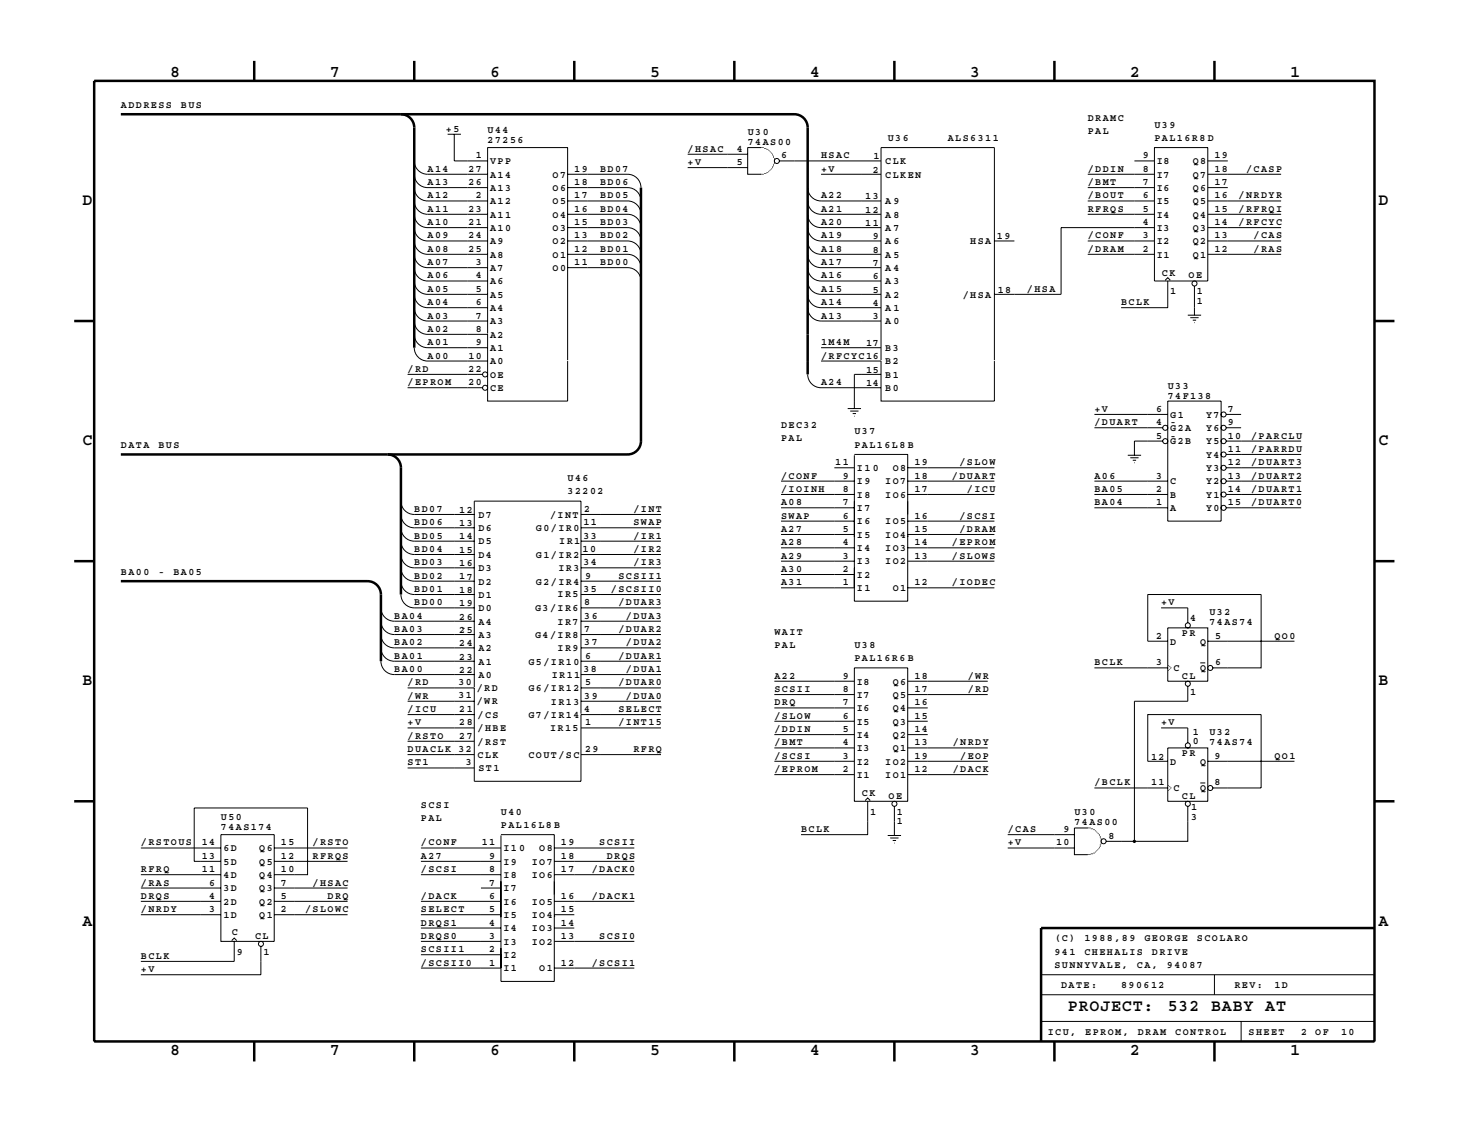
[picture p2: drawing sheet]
<svg xmlns="http://www.w3.org/2000/svg" width="279mm" height="216mm" viewBox="0 0 279 216" stroke-linecap="round" stroke-linejoin="round" font-family="sans-serif">
<g fill="none" stroke="#000" stroke-width=".48">
<path d="M17.9 15.4h243.9v182.9h-243.9zM48.4 11.6v3.8M78.9 11.6v3.8M109.4 11.6v3.8M139.9 11.6v3.8M170.3 11.6v3.8M200.8 11.6v3.8M231.3 11.6v3.8M23 21.7h128.3a2.54 2.54 0 0 1 2.5 2.6v47M76.4 21.7a2.54 2.54 0 0 1 2.5 2.6v41.9M122.1 35.7v48.3a2.54 2.54 0 0 1-2.6 2.5h-96.5M14.1 61.1h3.8"/>
<path d="M261.8 61.1h3.8M73.8 86.5a2.54 2.54 0 0 1 2.6 2.6v24.1M14.1 106.8h3.8M23 110.6h47a2.54 2.54 0 0 1 2.5 2.6v12.7M88.3 119.5v.2M261.8 106.8h3.8M14.1 152.6h3.8M261.8 152.6h3.8M261.8 176.7h-63.5v21.6M48.4 198.3v3.8M78.9 198.3v3.8M109.4 198.3v3.8"/>
<path d="M139.9 198.3v3.8M170.3 198.3v3.8M200.8 198.3v3.8M231.3 198.3v3.8"/>
</g>
<g fill="none" stroke="#000" stroke-width=".19">
<path d="M78.9 38.3a2.54 2.54 0 0 0 2.5 2.5h11.5M78.9 35.7a2.54 2.54 0 0 0 2.5 2.6h11.5M78.9 33.2a2.54 2.54 0 0 0 2.5 2.5h11.5M78.9 30.6a2.54 2.54 0 0 0 2.5 2.6h11.5M85.2 25.6h2.6M86.5 25.6v5h6.4M108.1 38.3h11.4a2.54 2.54 0 0 1 2.6 2.5M108.1 35.7h11.4a2.54 2.54 0 0 1 2.6 2.6M108.1 33.2h11.4a2.54 2.54 0 0 1 2.6 2.5M131 31.9h11.4M131 29.4h11.4M144.9 28.1h-2.5v5.1h2.5"/>
<path d="M148.4 30.6h19.4M153.8 38.3a2.54 2.54 0 0 0 2.6 2.5h11.4M153.8 35.7a2.54 2.54 0 0 0 2.6 2.6h11.4M156.4 33.2h11.4M207.2 38.3h12.7M207.2 35.7h12.7M207.2 33.2h12.7M216.1 30.6h3.8M219.9 28.1h10.1v25.4h-10.1zM230 38.3h14M230 35.7h3.8M230 33.2h14"/>
<path d="M230 30.6h3.8M78.9 58.6a2.54 2.54 0 0 0 2.5 2.5h11.5M78.9 56a2.54 2.54 0 0 0 2.5 2.6h11.5M78.9 53.5a2.54 2.54 0 0 0 2.5 2.5h11.5M78.9 51a2.54 2.54 0 0 0 2.5 2.5h11.5M78.9 48.4a2.54 2.54 0 0 0 2.5 2.6h11.5M78.9 45.9a2.54 2.54 0 0 0 2.5 2.5h11.5M78.9 43.3a2.54 2.54 0 0 0 2.5 2.6h11.5M78.9 40.8a2.54 2.54 0 0 0 2.5 2.5h11.5M108.1 51h11.4a2.54 2.54 0 0 1 2.6 2.5M108.1 48.4h11.4a2.54 2.54 0 0 1 2.6 2.6M108.1 45.9h11.4a2.54 2.54 0 0 1 2.6 2.5"/>
<path d="M108.1 43.3h11.4a2.54 2.54 0 0 1 2.6 2.6M108.1 40.8h11.4a2.54 2.54 0 0 1 2.6 2.5M153.8 48.4a2.54 2.54 0 0 0 2.6 2.6h11.4M153.8 45.9a2.54 2.54 0 0 0 2.6 2.5h11.4M153.8 40.8a2.54 2.54 0 0 0 2.6 2.5h11.4M153.8 56a2.54 2.54 0 0 0 2.6 2.6h11.4M153.8 53.5a2.54 2.54 0 0 0 2.6 2.5h11.4M153.8 58.6a2.54 2.54 0 0 0 2.6 2.5h11.4M153.8 51a2.54 2.54 0 0 0 2.6 2.5h11.4M153.8 43.3a2.54 2.54 0 0 0 2.6 2.6h11.4M189.4 45.9h3.8M207.2 48.4h12.7"/>
<path d="M207.2 45.9h12.7M207.2 40.8h12.7M219.9 43.3h-17.8v12.7h-12.7M221.9 53.3l.5-.4 .5 .4M222.4 53.5v5.1h-8.9M227.5 54.5v5.5M230 48.4h14M230 45.9h14M230 43.3h14M230 40.8h14M77.6 73.8h14.3M77.6 71.3h14.3"/>
<path d="M78.9 66.2a2.54 2.54 0 0 0 2.5 2.5h11.5M78.9 63.7a2.54 2.54 0 0 0 2.5 2.5h11.5M78.9 61.1a2.54 2.54 0 0 0 2.5 2.6h11.5v12.7h15.2v-7.7M92.9 63.5v-35.4h15.2v40.5M153.8 71.3a2.54 2.54 0 0 0 2.6 2.5h11.4M156.4 68.7h11.4v7.7h21.6v-7.7M156.4 66.2h11.4M161.4 77.8h2.6M161.9 78.3h1.6M162.4 78.7h.6M167.8 71.3h-5.1v6.5M167.8 68.6v-40.5h21.6v40.5"/>
<path d="M208.4 78.9h14M222.4 76.4h10.2v22.8h-10.2zM226.2 60h2.6M226.7 60.5h1.6M227.2 61h.6M233.5 78.9h2.9M76.4 97.9a2.54 2.54 0 0 0 2.5 2.6h11.4M76.4 95.4a2.54 2.54 0 0 0 2.5 2.5h11.4M110.6 97.9h15.3M148.7 96.7h14M148.7 94.1h14M148.7 91.6h14"/>
<path d="M148.7 99.2h14M158.9 89.1h3.8M162.7 86.5h10.2v28h-10.2v-27.8M172.9 94.1h16.5M172.9 91.6h16.5M172.9 89.1h16.5M172.9 99.2h16.5M208.4 96.7h14M208.4 94.1h14M208.4 91.6h14M208.4 81.4h13.1M214.8 86.7h2.5"/>
<path d="M215.3 87.2h1.6M215.7 87.6h.7M221.5 84h-5.4v2.7M233.5 96.7h14.3M233.5 94.1h14.3M233.5 91.6h14.3M233.5 89.1h14.3M233.5 81.4h2.9M233.5 84h14.3M233.5 86.5h14.3M72.5 118.3a2.54 2.54 0 0 0 2.6 2.5h15.2M72.5 115.7a2.54 2.54 0 0 0 2.6 2.6h15.2"/>
<path d="M76.4 113.2a2.54 2.54 0 0 0 2.5 2.5h11.4M76.4 110.6a2.54 2.54 0 0 0 2.5 2.6h11.4M76.4 108.1a2.54 2.54 0 0 0 2.5 2.5h11.4M76.4 105.6a2.54 2.54 0 0 0 2.5 2.5h11.4M76.4 103a2.54 2.54 0 0 0 2.5 2.6h11.4M76.4 100.5a2.54 2.54 0 0 0 2.5 2.5h11.4M110.6 115.7h15.3M110.6 113.2h15.3M110.6 110.6h15.3M110.6 108.1h15.3M110.6 105.6h15.3M110.6 103h15.3"/>
<path d="M110.6 100.5h15.3M110.6 118.3h15.3M148.7 109.4h14v2.5h-14M148.7 106.8h14M148.7 104.3h14M148.7 101.8h14M172.9 111.9h16.5M172.9 106.8h16.5M172.9 104.3h16.5M172.9 101.8h16.5M172.9 102.1h.1M221.1 115.7h5.1v2.9"/>
<path d="M222.4 119.5h7.6v10.2h-7.6zM72.5 125.9a2.54 2.54 0 0 0 2.6 2.5h15.2M72.5 123.3a2.54 2.54 0 0 0 2.6 2.6h15.2M72.5 120.8a2.54 2.54 0 0 0 2.6 2.5h15.2M77.6 138.6h12.7M77.6 133.5h12.7M77.6 131h12.7v17.7h20.3v-12.7h15.3M77.6 136h12.7M90.3 130.8v-35.4h20.3v40.5M110.6 138.6h15.3M110.6 133.5h15.3M110.6 128.4h15.3"/>
<path d="M110.6 125.9h15.3M110.6 123.3h15.3M110.6 120.8h15.3M110.6 131h15.3M147.5 139.9h15.2M147.5 137.3h15.2M147.5 134.8h15.2M147.5 132.2h15.2M147.5 129.7h15.2M162.7 127.2h10.2v25.4h-10.2zM172.9 139.9h3.8M172.9 137.3h3.8"/>
<path d="M172.9 134.8h3.8M172.9 132.2h15.2M172.9 129.7h15.2M208.4 127.2h14M221.1 138.6h5.1v2.8M222.4 122.1h-3.8v-8.9h21.6v14h-9.2M226.2 130.7v2.8h-10.1v26.7M228.6 126.2h1M230 122.1h16.5M42.1 158.9h10.1v20.3h-10.1zM77.6 143.7h12.7M77.6 146.2h12.7"/>
<path d="M77.6 141.1h12.7M95.4 158.9h10.2v27.9h-10.2v-27.7M110.6 143.7h15.3M147.5 147.5h15.2M147.5 144.9h15.2M147.5 142.4h15.2M164.8 152.4l.5-.5 .4 .5M165.3 152.6v6.3h-12.7M169.1 159.1h2.5M169.5 159.5h1.6M170.3 153.5v5.6M172.9 147.5h15.2"/>
<path d="M172.9 144.9h15.2M172.9 142.4h15.2M191.9 158.9h12.7M207.2 157.6h-2.6v5.1h2.6M208.4 150h14M222.4 144.9h-3.8v-8.9h21.6v14h-9.2M222.4 142.4h7.6v10.2h-7.6zM226.2 153.5v6.7h-10.1M228.6 149.1h1M230 144.9h16.5M26.8 171.6h15.3M26.8 169.1h15.3"/>
<path d="M26.8 174.1h15.3M26.8 166.5h15.3M26.8 161.4h15.3M42.1 164h-5.1v-10.2h21.6v12.7h-6.4M44.1 179.1l.5-.5 .5 .5M44.6 179.2v3.8h-17.8M52.2 171.6h14M52.2 169.1h14M52.2 174.1h14M52.2 161.4h14M52.2 164h14M80.2 171.6h15.2"/>
<path d="M80.2 174.1h15.2M80.2 166.5h15.2M80.2 161.4h15.2M80.2 164h15.2M80.2 176.7h15.2M80.2 179.2h15.2M91.6 169.1h3.8M105.6 171.6h15.2M105.6 174.1h3.8M105.6 166.5h15.2M105.6 161.4h15.2M105.6 164h15.2"/>
<path d="M105.6 176.7h3.8M105.6 179.2h15.2M105.6 174.5h.1M170 160h.7M191.9 161.4h12.7M210.7 160.2h5.4M49.7 180.2v5.4h-22.9M80.2 181.8h15.2v2.5h-15.2M105.6 184.3h15.2M198.3 194.5h63.5M198.3 189.4h63.5M198.3 185.6h63.5"/>
<path d="M231.3 185.6v3.8M236.4 194.5v3.8"/>
<circle cx="148" cy="30.6" r=".48"/>
<circle cx="227.5" cy="54" r=".48"/>
<circle cx="92.4" cy="73.8" r=".48"/>
<circle cx="92.4" cy="71.3" r=".48"/>
<circle cx="233" cy="78.9" r=".48"/>
<circle cx="221.9" cy="81.4" r=".48"/>
<circle cx="221.9" cy="84" r=".48"/>
<circle cx="233" cy="81.4" r=".48"/>
<circle cx="233" cy="86.5" r=".48"/>
<circle cx="233" cy="91.6" r=".48"/>
<circle cx="233" cy="94.1" r=".48"/>
<circle cx="233" cy="84" r=".48"/>
<circle cx="233" cy="89.1" r=".48"/>
<circle cx="233" cy="96.7" r=".48"/>
<circle cx="226.2" cy="119.1" r=".48"/>
<circle cx="226.2" cy="130.2" r=".48"/>
<circle cx="230.5" cy="127.2" r=".48"/>
<circle cx="170.3" cy="153" r=".48"/>
<circle cx="226.2" cy="153" r=".48"/>
<circle cx="226.2" cy="141.9" r=".48"/>
<circle cx="230.5" cy="150" r=".48"/>
<circle cx="49.7" cy="179.7" r=".48"/>
<circle cx="210.2" cy="160.2" r=".48"/>
</g>
<g fill="#000">
<circle cx="144.9" cy="33.2" r=".08"/>
<circle cx="144.9" cy="28.1" r=".08"/>
<circle cx="145.1" cy="33.2" r=".08"/>
<circle cx="145.1" cy="28.1" r=".08"/>
<circle cx="145.2" cy="33.2" r=".08"/>
<circle cx="145.2" cy="28.1" r=".08"/>
<circle cx="145.4" cy="33.2" r=".08"/>
<circle cx="145.4" cy="28.1" r=".08"/>
<circle cx="145.6" cy="33" r=".08"/>
<circle cx="145.6" cy="28.3" r=".08"/>
<circle cx="145.7" cy="33" r=".08"/>
<circle cx="145.7" cy="28.3" r=".08"/>
<circle cx="145.9" cy="33" r=".08"/>
<circle cx="145.9" cy="28.3" r=".08"/>
<circle cx="146.1" cy="28.4" r=".08"/>
<circle cx="146.1" cy="32.9" r=".08"/>
<circle cx="146.2" cy="28.4" r=".08"/>
<circle cx="146.2" cy="32.9" r=".08"/>
<circle cx="146.4" cy="32.7" r=".08"/>
<circle cx="146.4" cy="28.6" r=".08"/>
<circle cx="146.5" cy="32.5" r=".08"/>
<circle cx="146.5" cy="28.7" r=".08"/>
<circle cx="146.7" cy="28.9" r=".08"/>
<circle cx="146.7" cy="32.4" r=".08"/>
<circle cx="146.9" cy="29.1" r=".08"/>
<circle cx="146.9" cy="32.2" r=".08"/>
<circle cx="147" cy="32.1" r=".08"/>
<circle cx="147" cy="29.2" r=".08"/>
<circle cx="147.2" cy="29.5" r=".08"/>
<circle cx="147.2" cy="31.9" r=".08"/>
<circle cx="147.2" cy="29.4" r=".08"/>
<circle cx="147.2" cy="31.7" r=".08"/>
<circle cx="147.3" cy="31.6" r=".08"/>
<circle cx="147.3" cy="30" r=".08"/>
<circle cx="147.3" cy="29.7" r=".08"/>
<circle cx="147.3" cy="29.8" r=".08"/>
<circle cx="147.3" cy="31.4" r=".08"/>
<circle cx="147.3" cy="31.3" r=".08"/>
<circle cx="147.5" cy="30.6" r=".08"/>
<circle cx="147.5" cy="30.5" r=".08"/>
<circle cx="147.5" cy="31.1" r=".08"/>
<circle cx="147.5" cy="31" r=".08"/>
<circle cx="147.5" cy="30.8" r=".08"/>
<circle cx="147.5" cy="30.3" r=".08"/>
<circle cx="147.5" cy="30.2" r=".08"/>
<circle cx="162.7" cy="79.2" r=".08"/>
<circle cx="227.5" cy="61.4" r=".08"/>
<circle cx="216.1" cy="88.1" r=".08"/>
<circle cx="222.6" cy="127.6" r=".08"/>
<circle cx="222.6" cy="126.7" r=".08"/>
<circle cx="222.7" cy="126.9" r=".08"/>
<circle cx="222.7" cy="127.5" r=".08"/>
<circle cx="222.9" cy="127" r=".08"/>
<circle cx="222.9" cy="127.3" r=".08"/>
<circle cx="223.1" cy="127.1" r=".08"/>
<circle cx="207.2" cy="157.6" r=".08"/>
<circle cx="207.3" cy="157.6" r=".08"/>
<circle cx="207.5" cy="157.6" r=".08"/>
<circle cx="207.6" cy="157.6" r=".08"/>
<circle cx="207.8" cy="157.8" r=".08"/>
<circle cx="208" cy="157.8" r=".08"/>
<circle cx="208.1" cy="157.8" r=".08"/>
<circle cx="208.3" cy="158" r=".08"/>
<circle cx="208.4" cy="158" r=".08"/>
<circle cx="208.6" cy="158.1" r=".08"/>
<circle cx="208.7" cy="158.3" r=".08"/>
<circle cx="208.9" cy="158.4" r=".08"/>
<circle cx="209.1" cy="158.6" r=".08"/>
<circle cx="209.2" cy="158.7" r=".08"/>
<circle cx="209.4" cy="158.9" r=".08"/>
<circle cx="209.4" cy="159.1" r=".08"/>
<circle cx="209.6" cy="159.5" r=".08"/>
<circle cx="209.6" cy="159.2" r=".08"/>
<circle cx="209.6" cy="159.4" r=".08"/>
<circle cx="209.7" cy="159.9" r=".08"/>
<circle cx="209.7" cy="159.7" r=".08"/>
<circle cx="222.6" cy="150.5" r=".08"/>
<circle cx="222.6" cy="149.5" r=".08"/>
<circle cx="222.7" cy="149.7" r=".08"/>
<circle cx="222.7" cy="150.3" r=".08"/>
<circle cx="222.9" cy="149.9" r=".08"/>
<circle cx="222.9" cy="150.2" r=".08"/>
<circle cx="223.1" cy="150" r=".08"/>
<circle cx="170.3" cy="160.5" r=".08"/>
<circle cx="207.2" cy="162.7" r=".08"/>
<circle cx="207.3" cy="162.7" r=".08"/>
<circle cx="207.5" cy="162.7" r=".08"/>
<circle cx="207.6" cy="162.7" r=".08"/>
<circle cx="207.8" cy="162.6" r=".08"/>
<circle cx="208" cy="162.6" r=".08"/>
<circle cx="208.1" cy="162.6" r=".08"/>
<circle cx="208.3" cy="162.4" r=".08"/>
<circle cx="208.4" cy="162.4" r=".08"/>
<circle cx="208.6" cy="162.2" r=".08"/>
<circle cx="208.7" cy="162.1" r=".08"/>
<circle cx="208.9" cy="161.9" r=".08"/>
<circle cx="209.1" cy="161.8" r=".08"/>
<circle cx="209.2" cy="161.6" r=".08"/>
<circle cx="209.4" cy="161.3" r=".08"/>
<circle cx="209.4" cy="161.4" r=".08"/>
<circle cx="209.6" cy="161.1" r=".08"/>
<circle cx="209.6" cy="160.8" r=".08"/>
<circle cx="209.6" cy="161" r=".08"/>
<circle cx="209.7" cy="160.3" r=".08"/>
<circle cx="209.7" cy="160.2" r=".08"/>
<circle cx="209.7" cy="160" r=".08"/>
<circle cx="209.7" cy="160.7" r=".08"/>
<circle cx="209.7" cy="160.5" r=".08"/>
<circle cx="216" cy="160.2" r=".32"/>
</g>
<g font-size="3.2">
<text x="32.4" y="14.6">8</text>
<text x="62.9" y="14.6">7</text>
<text x="93.3" y="14.6">6</text>
<text x="123.8" y="14.6">5</text>
<text x="154.3" y="14.6">4</text>
<text x="184.8" y="14.6">3</text>
<text x="215.3" y="14.6">2</text>
<text x="245.7" y="14.6">1</text>
<text x="15.7" y="39.1">D</text>
<text x="262.6" y="39.1">D</text>
<text x="15.7" y="84.8">C</text>
<text x="262.6" y="84.8">C</text>
<text x="15.7" y="130.5">B</text>
<text x="262.6" y="130.5">B</text>
<text x="15.7" y="176.2">A</text>
<text x="262.6" y="176.2">A</text>
<text x="203.4" y="192.6">PROJECT:</text>
<text x="222.4" y="192.6">532</text>
<text x="230.7" y="192.6">BABY AT</text>
<text x="32.4" y="200.8">8</text>
<text x="62.9" y="200.8">7</text>
<text x="93.3" y="200.8">6</text>
<text x="123.8" y="200.8">5</text>
<text x="154.3" y="200.8">4</text>
<text x="184.8" y="200.8">3</text>
<text x="215.3" y="200.8">2</text>
<text x="245.7" y="200.8">1</text>
</g>
<g font-size="1.9">
<text x="23" y="20.5">ADDRESS</text>
<text x="34.4" y="20.5">BUS</text>
<text x="207.2" y="23">DRAMC</text>
<text x="84.9" y="25.1">+5</text>
<text x="92.9" y="27.3">27256</text>
<text x="92.9" y="25.2">U44</text>
<text x="131" y="28.9">/HSAC</text>
<text x="140.3" y="28.9">4</text>
<text x="142.4" y="27.6">74AS00</text>
<text x="142.4" y="25.7">U30</text>
<text x="169.1" y="26.8">U36</text>
<text x="180.5" y="26.8">ALS6311</text>
<text x="207.2" y="25.6">PAL</text>
<text x="219.9" y="24.3">U39</text>
<text x="219.9" y="26.8">PAL16R8 D</text>
<text x="81.4" y="35.2">A13</text>
<text x="81.4" y="32.7">A14</text>
<text x="89.2" y="32.7">27</text>
<text x="89.2" y="35.2">26</text>
<text x="90.6" y="30.2">1</text>
<text x="93.3" y="33.8">A14</text>
<text x="93.3" y="31.3">VPP</text>
<text x="105.3" y="33.8">O7</text>
<text x="109.4" y="32.7">19</text>
<text x="109.4" y="35.2">18</text>
<text x="114.3" y="32.7">BD07</text>
<text x="114.3" y="35.2">BD06</text>
<text x="131" y="31.4">+V</text>
<text x="140.3" y="31.4">5</text>
<text x="148.7" y="30.2">6</text>
<text x="156.4" y="32.7">+V</text>
<text x="156.4" y="30.2">HSAC</text>
<text x="166.2" y="32.9">2</text>
<text x="166.4" y="30.3">1</text>
<text x="168.6" y="31.3">CLK</text>
<text x="168.6" y="33.8">CLKEN</text>
<text x="207.2" y="35.2">/BMT</text>
<text x="207.2" y="32.7">/DDIN</text>
<text x="217.6" y="30.2">9</text>
<text x="217.6" y="32.7">8</text>
<text x="217.6" y="35.2">7</text>
<text x="220.3" y="31.3">I8</text>
<text x="220.3" y="33.8">I7</text>
<text x="227.2" y="31.3">Q8</text>
<text x="227.2" y="33.8">Q7</text>
<text x="231.3" y="30.2">19</text>
<text x="231.3" y="32.7">18</text>
<text x="231.3" y="35.2">17</text>
<text x="237.3" y="32.7">/CASP</text>
<text x="81.4" y="40.3">A11</text>
<text x="81.4" y="37.8">A12</text>
<text x="89.2" y="40.3">23</text>
<text x="90.6" y="37.8">2</text>
<text x="93.3" y="36.4">A13</text>
<text x="93.3" y="38.9">A12</text>
<text x="93.3" y="41.4">A11</text>
<text x="105.3" y="36.4">O6</text>
<text x="105.3" y="38.9">O5</text>
<text x="105.3" y="41.4">O4</text>
<text x="109.4" y="37.8">17</text>
<text x="109.4" y="40.3">16</text>
<text x="114.3" y="37.8">BD05</text>
<text x="114.3" y="40.3">BD04</text>
<text x="156.4" y="40.3">A21</text>
<text x="156.4" y="37.8">A22</text>
<text x="164.8" y="37.9">13</text>
<text x="164.8" y="40.5">12</text>
<text x="168.6" y="38.9">A 9</text>
<text x="168.6" y="41.4">A 8</text>
<text x="207.2" y="37.8">/BOUT</text>
<text x="207.2" y="40.3">RFRQS</text>
<text x="217.6" y="37.8">6</text>
<text x="217.6" y="40.3">5</text>
<text x="220.3" y="36.4">I6</text>
<text x="220.3" y="38.9">I5</text>
<text x="220.3" y="41.4">I4</text>
<text x="227.2" y="36.4">Q6</text>
<text x="227.2" y="38.9">Q5</text>
<text x="227.2" y="41.4">Q4</text>
<text x="231.3" y="37.8">16</text>
<text x="231.3" y="40.3">15</text>
<text x="235.9" y="37.8">/NRDYR</text>
<text x="235.9" y="40.3">/RFRQI</text>
<text x="81.4" y="47.9">A08</text>
<text x="81.4" y="45.4">A09</text>
<text x="81.4" y="42.9">A10</text>
<text x="89.2" y="42.9">21</text>
<text x="89.2" y="45.4">24</text>
<text x="89.2" y="47.9">25</text>
<text x="93.3" y="44">A10</text>
<text x="93.3" y="46.5">A9</text>
<text x="105.3" y="44">O3</text>
<text x="105.3" y="46.5">O2</text>
<text x="109.4" y="42.9">15</text>
<text x="109.4" y="45.4">13</text>
<text x="109.4" y="47.9">12</text>
<text x="114.3" y="42.9">BD03</text>
<text x="114.3" y="45.4">BD02</text>
<text x="114.3" y="47.9">BD01</text>
<text x="156.4" y="47.9">A18</text>
<text x="156.4" y="45.4">A19</text>
<text x="156.4" y="42.9">A20</text>
<text x="164.8" y="43">11</text>
<text x="166.2" y="45.6">9</text>
<text x="168.6" y="44">A 7</text>
<text x="168.6" y="46.5">A 6</text>
<text x="184.8" y="46.5">HSA</text>
<text x="189.9" y="45.6">19</text>
<text x="207.2" y="47.9">/DRAM</text>
<text x="207.2" y="45.4">/CONF</text>
<text x="217.6" y="42.9">4</text>
<text x="217.6" y="45.4">3</text>
<text x="217.6" y="47.9">2</text>
<text x="220.3" y="44">I3</text>
<text x="220.3" y="46.5">I2</text>
<text x="227.2" y="44">Q3</text>
<text x="227.2" y="46.5">Q2</text>
<text x="231.3" y="42.9">14</text>
<text x="231.3" y="45.4">13</text>
<text x="231.3" y="47.9">12</text>
<text x="235.9" y="42.9">/RFCYC</text>
<text x="238.8" y="45.4">/CAS</text>
<text x="238.8" y="47.9">/RAS</text>
<text x="81.4" y="53">A06</text>
<text x="81.4" y="50.5">A07</text>
<text x="90.6" y="50.5">3</text>
<text x="90.6" y="53">4</text>
<text x="93.3" y="49.1">A8</text>
<text x="93.3" y="51.6">A7</text>
<text x="105.3" y="49.1">O1</text>
<text x="105.3" y="51.6">O0</text>
<text x="109.4" y="50.5">11</text>
<text x="114.3" y="50.5">BD00</text>
<text x="156.4" y="53">A16</text>
<text x="156.4" y="50.5">A17</text>
<text x="166.2" y="48.1">8</text>
<text x="166.2" y="50.6">7</text>
<text x="166.2" y="53.2">6</text>
<text x="168.6" y="49.1">A 5</text>
<text x="168.6" y="51.6">A 4</text>
<text x="220.3" y="49.1">I1</text>
<text x="221.3" y="52.5">CK</text>
<text x="226.4" y="53">OE</text>
<text x="227.2" y="49.1">Q1</text>
<text x="81.4" y="58.1">A04</text>
<text x="81.4" y="55.6">A05</text>
<text x="90.6" y="55.6">5</text>
<text x="90.6" y="58.1">6</text>
<text x="93.3" y="54.1">A6</text>
<text x="93.3" y="56.7">A5</text>
<text x="93.3" y="59.2">A4</text>
<text x="156.4" y="58.1">A14</text>
<text x="156.4" y="55.6">A15</text>
<text x="166.2" y="55.7">5</text>
<text x="166.2" y="58.3">4</text>
<text x="168.6" y="54.1">A 3</text>
<text x="168.6" y="56.7">A 2</text>
<text x="168.6" y="59.2">A 1</text>
<text x="183.4" y="56.7">/HSA</text>
<text x="190" y="55.7">18</text>
<text x="195.6" y="55.6">/HSA</text>
<text x="213.5" y="58.1">BCLK</text>
<text x="222.9" y="56">1</text>
<text x="228" y="56">1</text>
<text x="228" y="57.8">1</text>
<text x="81.4" y="65.7">A01</text>
<text x="81.4" y="63.2">A02</text>
<text x="81.4" y="60.6">A03</text>
<text x="90.6" y="60.6">7</text>
<text x="90.6" y="63.2">8</text>
<text x="90.6" y="65.7">9</text>
<text x="93.3" y="61.8">A3</text>
<text x="93.3" y="64.3">A2</text>
<text x="156.4" y="60.6">A13</text>
<text x="156.4" y="65.7">1M4M</text>
<text x="164.9" y="65.9">17</text>
<text x="166.2" y="60.8">3</text>
<text x="168.6" y="61.8">A 0</text>
<text x="77.6" y="70.8">/RD</text>
<text x="81.4" y="68.3">A00</text>
<text x="89.2" y="70.8">22</text>
<text x="89.2" y="68.3">10</text>
<text x="93.3" y="66.8">A1</text>
<text x="93.3" y="69.4">A0</text>
<text x="93.3" y="71.9">OE</text>
<text x="156.4" y="68.3">/RFCYC16</text>
<text x="164.9" y="71">15</text>
<text x="168.6" y="66.8">B3</text>
<text x="168.6" y="69.4">B2</text>
<text x="168.6" y="71.9">B1</text>
<text x="77.6" y="73.3">/EPROM</text>
<text x="89.2" y="73.3">20</text>
<text x="93.3" y="74.5">CE</text>
<text x="156.4" y="73.3">A24</text>
<text x="164.9" y="73.5">14</text>
<text x="168.6" y="74.5">B0</text>
<text x="222.4" y="74">U33</text>
<text x="222.4" y="75.9">74F138</text>
<text x="148.7" y="84">PAL</text>
<text x="148.7" y="81.4">DEC32</text>
<text x="162.7" y="82.7">U37</text>
<text x="208.4" y="78.4">+V</text>
<text x="208.4" y="81">/DUART</text>
<text x="220.2" y="78.4">6</text>
<text x="220.2" y="81">4</text>
<text x="220.2" y="83.5">5</text>
<text x="222.9" y="79.5">G1</text>
<text x="222.9" y="82.1">G2A</text>
<text x="222.9" y="83.5">-</text>
<text x="222.9" y="81">-</text>
<text x="229.7" y="79.5">Y7</text>
<text x="229.7" y="82.1">Y6</text>
<text x="233.8" y="78.4">7</text>
<text x="233.8" y="81">9</text>
<text x="233.8" y="83.5">10</text>
<text x="238.3" y="83.5">/PARCLU</text>
<text x="23" y="85.2">DATA</text>
<text x="30.2" y="85.2">BUS</text>
<text x="159.1" y="88.6">11</text>
<text x="162.7" y="85.2">PAL16L8 B</text>
<text x="163.2" y="89.7">I1</text>
<text x="166.2" y="89.7">0</text>
<text x="170" y="89.7">O8</text>
<text x="174.1" y="88.6">19</text>
<text x="182.7" y="88.6">/SLOW</text>
<text x="222.9" y="84.6">G2B</text>
<text x="229.7" y="84.6">Y5</text>
<text x="229.7" y="87.2">Y4</text>
<text x="229.7" y="89.7">Y3</text>
<text x="233.8" y="86">11</text>
<text x="233.8" y="88.6">12</text>
<text x="238.3" y="88.6">/DUART3</text>
<text x="238.3" y="86">/PARRDU</text>
<text x="108.1" y="94.1">32202</text>
<text x="108.1" y="91.6">U46</text>
<text x="148.7" y="93.7">/IOINH</text>
<text x="148.7" y="91.1">/CONF</text>
<text x="160.5" y="91.1">9</text>
<text x="160.5" y="93.7">8</text>
<text x="163.2" y="92.2">I9</text>
<text x="163.2" y="94.8">I8</text>
<text x="168.6" y="92.2">IO7</text>
<text x="168.6" y="94.8">IO6</text>
<text x="174.1" y="91.1">18</text>
<text x="174.1" y="93.7">17</text>
<text x="181.3" y="91.1">/DUART</text>
<text x="184.1" y="93.7">/ICU</text>
<text x="208.4" y="93.7">BA05</text>
<text x="208.4" y="91.1">A06</text>
<text x="220.2" y="91.1">3</text>
<text x="220.2" y="93.7">2</text>
<text x="222.9" y="92.2">C</text>
<text x="222.9" y="94.8">B</text>
<text x="229.7" y="92.2">Y2</text>
<text x="229.7" y="94.8">Y1</text>
<text x="233.8" y="91.1">13</text>
<text x="233.8" y="93.7">14</text>
<text x="238.3" y="91.1">/DUART2</text>
<text x="238.3" y="93.7">/DUART1</text>
<text x="78.9" y="100">BD06</text>
<text x="78.9" y="97.5">BD07</text>
<text x="87.5" y="97.6">12</text>
<text x="87.5" y="100.2">13</text>
<text x="91.1" y="98.6">D7</text>
<text x="91.1" y="101.1">D6</text>
<text x="102.1" y="101.1">G0/IR0</text>
<text x="104.8" y="98.6">/INT</text>
<text x="111.1" y="100">11</text>
<text x="111.3" y="97.5">2</text>
<text x="120.7" y="100">SWAP</text>
<text x="120.7" y="97.5">/INT</text>
<text x="148.7" y="101.3">A27</text>
<text x="148.7" y="98.7">SWAP</text>
<text x="148.7" y="96.2">A08</text>
<text x="160.5" y="96.2">7</text>
<text x="160.5" y="98.7">6</text>
<text x="160.5" y="101.3">5</text>
<text x="163.2" y="97.3">I7</text>
<text x="163.2" y="99.9">I6</text>
<text x="168.6" y="99.9">IO5</text>
<text x="174.1" y="98.7">16</text>
<text x="174.1" y="101.3">15</text>
<text x="182.7" y="101.3">/DRAM</text>
<text x="182.7" y="98.7">/SCSI</text>
<text x="208.4" y="96.2">BA04</text>
<text x="220.2" y="96.2">1</text>
<text x="222.9" y="97.3">A</text>
<text x="229.7" y="97.3">Y0</text>
<text x="233.8" y="96.2">15</text>
<text x="238.3" y="96.2">/DUART0</text>
<text x="78.9" y="107.6">BD03</text>
<text x="78.9" y="105.1">BD04</text>
<text x="78.9" y="102.6">BD05</text>
<text x="87.5" y="102.7">14</text>
<text x="87.5" y="105.2">15</text>
<text x="87.5" y="107.8">16</text>
<text x="91.1" y="103.7">D5</text>
<text x="91.1" y="106.2">D4</text>
<text x="102.1" y="106.2">G1/IR2</text>
<text x="106.5" y="103.5">IR1</text>
<text x="111" y="105.1">10</text>
<text x="111.1" y="102.6">33</text>
<text x="111.1" y="107.6">34</text>
<text x="120.7" y="102.6">/IR1</text>
<text x="120.7" y="105.1">/IR2</text>
<text x="120.7" y="107.6">/IR3</text>
<text x="148.7" y="106.4">A29</text>
<text x="148.7" y="103.8">A28</text>
<text x="160.5" y="103.8">4</text>
<text x="160.5" y="106.4">3</text>
<text x="163.2" y="102.4">I5</text>
<text x="163.2" y="104.9">I4</text>
<text x="163.2" y="107.5">I3</text>
<text x="168.6" y="102.4">IO4</text>
<text x="168.6" y="104.9">IO3</text>
<text x="168.6" y="107.5">IO2</text>
<text x="174.1" y="103.8">14</text>
<text x="174.1" y="106.4">13</text>
<text x="181.3" y="103.8">/EPROM</text>
<text x="181.3" y="106.4">/SLOWS</text>
<text x="23" y="109.4">BA00</text>
<text x="30.2" y="109.4">-</text>
<text x="33" y="109.4">BA05</text>
<text x="78.9" y="112.7">BD01</text>
<text x="78.9" y="110.2">BD02</text>
<text x="87.5" y="110.3">17</text>
<text x="87.5" y="112.9">18</text>
<text x="91.1" y="108.7">D3</text>
<text x="91.1" y="111.3">D2</text>
<text x="91.1" y="113.8">D1</text>
<text x="102.1" y="111.3">G2/IR4</text>
<text x="106.2" y="113.7">IR5</text>
<text x="106.4" y="108.7">IR3</text>
<text x="111.1" y="112.7">35</text>
<text x="111.4" y="110.2">9</text>
<text x="116.4" y="112.7">/SCSII0</text>
<text x="117.8" y="110.2">SCSII1</text>
<text x="148.7" y="111.4">A31</text>
<text x="148.7" y="108.9">A30</text>
<text x="160.5" y="108.9">2</text>
<text x="160.5" y="111.4">1</text>
<text x="163.2" y="110">I2</text>
<text x="163.2" y="112.6">I1</text>
<text x="170" y="112.6">O1</text>
<text x="174.1" y="111.4">12</text>
<text x="181.3" y="111.4">/IODEC</text>
<text x="75.1" y="117.8">BA04</text>
<text x="78.9" y="115.3">BD00</text>
<text x="87.5" y="115.4">19</text>
<text x="87.5" y="117.9">26</text>
<text x="91.1" y="116.4">D0</text>
<text x="91.1" y="118.9">A4</text>
<text x="101.9" y="116.4">G3/IR6</text>
<text x="106.2" y="118.9">IR7</text>
<text x="111.3" y="115.3">8</text>
<text x="111.3" y="117.8">36</text>
<text x="117.8" y="115.3">/DUAR3</text>
<text x="119.2" y="117.8">/DUA3</text>
<text x="221.1" y="115.3">+V</text>
<text x="226.7" y="118.3">4</text>
<text x="230.3" y="118.9">74AS74</text>
<text x="230.3" y="117.2">U32</text>
<text x="75.1" y="120.3">BA03</text>
<text x="75.1" y="122.9">BA02</text>
<text x="75.1" y="125.4">BA01</text>
<text x="87.5" y="120.5">25</text>
<text x="87.5" y="123">24</text>
<text x="87.5" y="125.6">23</text>
<text x="91.1" y="121.4">A3</text>
<text x="91.1" y="124">A2</text>
<text x="101.9" y="121.4">G4/IR8</text>
<text x="106.2" y="124">IR9</text>
<text x="111.3" y="120.3">7</text>
<text x="111.3" y="122.9">37</text>
<text x="111.4" y="125.4">6</text>
<text x="117.8" y="125.4">/DUAR1</text>
<text x="117.8" y="120.3">/DUAR2</text>
<text x="119.2" y="122.9">/DUA2</text>
<text x="147.5" y="120.8">WAIT</text>
<text x="147.5" y="123.3">PAL</text>
<text x="162.7" y="123.3">U38</text>
<text x="162.7" y="125.9">PAL16R6 B</text>
<text x="220.2" y="121.6">2</text>
<text x="222.9" y="122.7">D</text>
<text x="225.1" y="121.1">PR</text>
<text x="228.6" y="122.7">Q</text>
<text x="231.5" y="121.6">5</text>
<text x="242.7" y="121.6">QO0</text>
<text x="75.1" y="128">BA00</text>
<text x="77.6" y="130.5">/RD</text>
<text x="87.3" y="130.5">30</text>
<text x="87.5" y="128.1">22</text>
<text x="90.8" y="131.6">/RD</text>
<text x="91.1" y="126.5">A1</text>
<text x="91.1" y="129.1">A0</text>
<text x="100.6" y="126.5">G5/IR10</text>
<text x="100.6" y="131.6">G6/IR12</text>
<text x="105.1" y="129.1">IR11</text>
<text x="111.1" y="128">38</text>
<text x="111.4" y="130.5">5</text>
<text x="117.8" y="130.5">/DUAR0</text>
<text x="119.2" y="128">/DUA1</text>
<text x="147.5" y="129.2">A22</text>
<text x="147.5" y="131.8">SCSII</text>
<text x="160.5" y="129.2">9</text>
<text x="160.5" y="131.8">8</text>
<text x="163.2" y="130.3">I8</text>
<text x="170" y="130.3">Q6</text>
<text x="174.1" y="129.2">18</text>
<text x="174.1" y="131.8">17</text>
<text x="184.3" y="131.8">/RD</text>
<text x="184.3" y="129.2">/WR</text>
<text x="208.4" y="126.7">BCLK</text>
<text x="220.2" y="126.7">3</text>
<text x="223.5" y="127.8">C</text>
<text x="225.1" y="129.2">CL</text>
<text x="228.6" y="127.8">Q</text>
<text x="231.5" y="126.7">6</text>
<text x="77.6" y="135.6">/ICU</text>
<text x="77.6" y="133">/WR</text>
<text x="87.3" y="132.9">31</text>
<text x="87.5" y="135.6">21</text>
<text x="90.8" y="134">/WR</text>
<text x="91" y="136.7">/CS</text>
<text x="100.6" y="136.7">G7/IR14</text>
<text x="104.9" y="134.1">IR13</text>
<text x="111.3" y="135.6">4</text>
<text x="111.3" y="133">39</text>
<text x="117.8" y="135.6">SELECT</text>
<text x="119.2" y="133">/DUA0</text>
<text x="147.5" y="136.8">/SLOW</text>
<text x="147.5" y="134.3">DRQ</text>
<text x="160.5" y="134.3">7</text>
<text x="160.5" y="136.8">6</text>
<text x="163.2" y="132.9">I7</text>
<text x="163.2" y="135.4">I6</text>
<text x="163.2" y="138">I5</text>
<text x="170" y="132.9">Q5</text>
<text x="170" y="135.4">Q4</text>
<text x="170" y="138">Q3</text>
<text x="174.1" y="134.3">16</text>
<text x="174.1" y="136.8">15</text>
<text x="226.7" y="132.2">1</text>
<text x="77.6" y="140.7">/RSTO</text>
<text x="77.6" y="138.1">+V</text>
<text x="77.6" y="143.2">DUACLK</text>
<text x="87.3" y="143.2">32</text>
<text x="87.5" y="138.1">28</text>
<text x="87.5" y="140.7">27</text>
<text x="91" y="139.2">/HBE</text>
<text x="91" y="141.9">/RST</text>
<text x="104.8" y="139.2">IR15</text>
<text x="111.4" y="138.1">1</text>
<text x="111.4" y="143.2">29</text>
<text x="117.8" y="138.1">/INT15</text>
<text x="120.7" y="143.2">RFRQ</text>
<text x="147.5" y="141.9">/BMT</text>
<text x="147.5" y="139.4">/DDIN</text>
<text x="160.5" y="139.4">5</text>
<text x="160.5" y="141.9">4</text>
<text x="163.2" y="140.5">I4</text>
<text x="163.2" y="143">I3</text>
<text x="170" y="140.5">Q2</text>
<text x="170" y="143">Q1</text>
<text x="174.1" y="139.4">14</text>
<text x="174.1" y="141.9">13</text>
<text x="181.5" y="141.9">/NRDY</text>
<text x="221.1" y="138.1">+V</text>
<text x="225.1" y="144">PR</text>
<text x="227.2" y="139.9">1</text>
<text x="227.2" y="141.6">0</text>
<text x="230.3" y="141.8">74AS74</text>
<text x="230.3" y="140">U32</text>
<text x="77.6" y="145.7">ST1</text>
<text x="88.7" y="145.7">3</text>
<text x="91" y="144.3">CLK</text>
<text x="91.1" y="146.8">ST1</text>
<text x="100.6" y="144.3">COUT/SC</text>
<text x="147.5" y="147">/EPROM</text>
<text x="147.5" y="144.5">/SCSI</text>
<text x="160.5" y="144.5">3</text>
<text x="160.5" y="147">2</text>
<text x="163.2" y="145.6">I2</text>
<text x="163.2" y="148.1">I1</text>
<text x="168.6" y="145.6">IO2</text>
<text x="168.6" y="148.1">IO1</text>
<text x="174.1" y="144.5">19</text>
<text x="174.1" y="147">12</text>
<text x="181.5" y="147">/DACK</text>
<text x="182.9" y="144.5">/EOP</text>
<text x="208.4" y="149.5">/BCLK</text>
<text x="219.2" y="144.6">12</text>
<text x="219.2" y="149.5">11</text>
<text x="222.9" y="145.6">D</text>
<text x="228.6" y="145.6">Q</text>
<text x="231.3" y="144.5">9</text>
<text x="231.3" y="149.5">8</text>
<text x="242.7" y="144.5">QO1</text>
<text x="80.2" y="153.8">SCSI</text>
<text x="95.4" y="155.1">U40</text>
<text x="164.1" y="151.6">CK</text>
<text x="165.7" y="155.1">1</text>
<text x="169.2" y="152.1">OE</text>
<text x="170.8" y="155.1">1</text>
<text x="204.6" y="155.3">U30</text>
<text x="223.5" y="150.7">C</text>
<text x="225.1" y="152.1">CL</text>
<text x="226.9" y="154.3">1</text>
<text x="228.6" y="150.7">Q</text>
<text x="26.8" y="161">/RSTOUS</text>
<text x="38.4" y="161">14</text>
<text x="42.1" y="158.1">74AS174</text>
<text x="42.1" y="156">U50</text>
<text x="53.5" y="161">15</text>
<text x="59.5" y="161">/RSTO</text>
<text x="80.2" y="156.4">PAL</text>
<text x="80.2" y="161">/CONF</text>
<text x="91.8" y="161">11</text>
<text x="95.4" y="157.6">PAL16L8 B</text>
<text x="106.8" y="161">19</text>
<text x="114.1" y="161">SCSII</text>
<text x="152.6" y="158.4">BCLK</text>
<text x="170.8" y="156.8">1</text>
<text x="191.9" y="161">+V</text>
<text x="191.9" y="158.4">/CAS</text>
<text x="201.1" y="161">10</text>
<text x="202.6" y="158.4">9</text>
<text x="204.6" y="157.2">74AS00</text>
<text x="211.1" y="159.7">8</text>
<text x="226.9" y="156.1">3</text>
<text x="26.8" y="166.1">RFRQ</text>
<text x="38.4" y="163.5">13</text>
<text x="38.4" y="166.1">11</text>
<text x="42.5" y="162.1">6D</text>
<text x="42.5" y="164.6">5D</text>
<text x="42.5" y="167.2">4D</text>
<text x="49.4" y="162.1">Q6</text>
<text x="49.4" y="164.6">Q5</text>
<text x="49.4" y="167.2">Q4</text>
<text x="53.5" y="163.5">12</text>
<text x="53.5" y="166.1">10</text>
<text x="59.5" y="163.5">RFRQS</text>
<text x="80.2" y="166.1">/SCSI</text>
<text x="80.2" y="163.5">A27</text>
<text x="93.2" y="163.5">9</text>
<text x="93.2" y="166.1">8</text>
<text x="95.9" y="162.1">I1</text>
<text x="95.9" y="164.6">I9</text>
<text x="95.9" y="167.2">I8</text>
<text x="98.9" y="162.1">0</text>
<text x="101.3" y="164.6">IO7</text>
<text x="101.3" y="167.2">IO6</text>
<text x="102.7" y="162.1">O8</text>
<text x="106.8" y="163.5">18</text>
<text x="106.8" y="166.1">17</text>
<text x="112.7" y="166.1">/DACK0</text>
<text x="115.6" y="163.5">DRQS</text>
<text x="26.8" y="171.1">DRQS</text>
<text x="26.8" y="168.6">/RAS</text>
<text x="26.8" y="173.7">/NRDY</text>
<text x="39.8" y="168.6">6</text>
<text x="39.8" y="171.1">4</text>
<text x="39.8" y="173.7">3</text>
<text x="42.5" y="169.7">3D</text>
<text x="42.5" y="172.2">2D</text>
<text x="49.4" y="169.7">Q3</text>
<text x="49.4" y="172.2">Q2</text>
<text x="53.5" y="168.6">7</text>
<text x="53.5" y="171.1">5</text>
<text x="53.5" y="173.7">2</text>
<text x="58.1" y="173.7">/SLOWC</text>
<text x="59.5" y="168.6">/HSAC</text>
<text x="62.4" y="171.1">DRQ</text>
<text x="80.2" y="173.7">SELECT</text>
<text x="80.2" y="171.1">/DACK</text>
<text x="93.2" y="168.6">7</text>
<text x="93.2" y="171.1">6</text>
<text x="93.2" y="173.7">5</text>
<text x="95.9" y="169.7">I7</text>
<text x="95.9" y="172.2">I6</text>
<text x="101.3" y="172.2">IO5</text>
<text x="106.8" y="171.1">16</text>
<text x="106.8" y="173.7">15</text>
<text x="112.7" y="171.1">/DACK1</text>
<text x="42.5" y="174.8">1D</text>
<text x="44.1" y="178">C</text>
<text x="48.6" y="178.8">CL</text>
<text x="49.4" y="174.8">Q1</text>
<text x="80.2" y="178.8">DRQS0</text>
<text x="80.2" y="176.2">DRQS1</text>
<text x="93.2" y="176.2">4</text>
<text x="93.2" y="178.8">3</text>
<text x="95.9" y="174.8">I5</text>
<text x="95.9" y="177.3">I4</text>
<text x="95.9" y="179.9">I3</text>
<text x="101.3" y="174.8">IO4</text>
<text x="101.3" y="177.3">IO3</text>
<text x="101.3" y="179.9">IO2</text>
<text x="106.8" y="176.2">14</text>
<text x="106.8" y="178.8">13</text>
<text x="114.1" y="178.8">SCSI0</text>
<text x="200.8" y="179.2">(C)</text>
<text x="206.5" y="179.2">1988,89</text>
<text x="218" y="179.2">GEORGE</text>
<text x="228" y="179.2">SCOLARO</text>
<text x="26.8" y="182.6">BCLK</text>
<text x="26.8" y="185.1">+V</text>
<text x="45.1" y="181.8">9</text>
<text x="50.2" y="181.8">1</text>
<text x="80.2" y="181.3">SCSII1</text>
<text x="80.2" y="183.8">/SCSII0</text>
<text x="93.2" y="181.3">2</text>
<text x="93.2" y="183.8">1</text>
<text x="95.9" y="182.4">I2</text>
<text x="95.9" y="184.9">I1</text>
<text x="102.7" y="184.9">O1</text>
<text x="106.8" y="183.8">12</text>
<text x="112.7" y="183.8">/SCSI1</text>
<text x="200.8" y="184.3">SUNNYVALE,</text>
<text x="200.8" y="181.8">941</text>
<text x="206.5" y="181.8">CHEHALIS</text>
<text x="216.5" y="184.3">CA,</text>
<text x="219.4" y="181.8">DRIVE</text>
<text x="222.2" y="184.3">94087</text>
<text x="202.1" y="188.1">DATE:</text>
<text x="213.5" y="188.1">890612</text>
<text x="235.1" y="188.1">REV:</text>
<text x="242.7" y="188.1">1D</text>
<text x="199.5" y="197">ICU,</text>
<text x="206.7" y="197">EPROM,</text>
<text x="216.7" y="197">DRAM</text>
<text x="223.8" y="197">CONTROL</text>
<text x="237.8" y="197">SHEET</text>
<text x="247.8" y="197">2</text>
<text x="250.5" y="197">OF</text>
<text x="255.4" y="197">10</text>
</g>
</svg>
